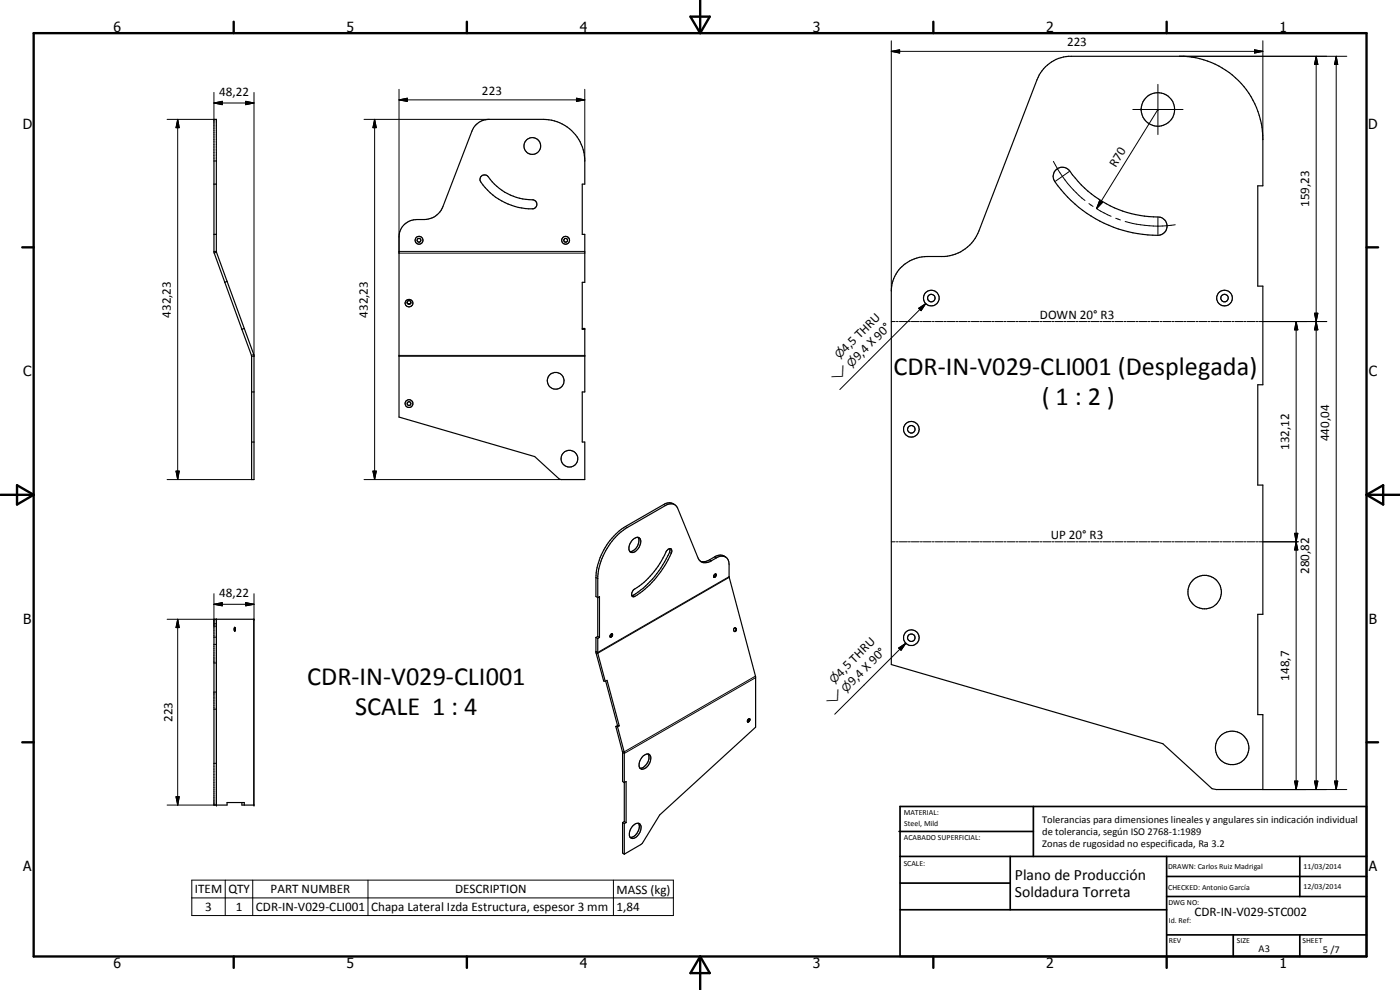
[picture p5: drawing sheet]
<svg xmlns="http://www.w3.org/2000/svg" width="420mm" height="297mm" viewBox="0 0 420 297" stroke-linecap="round" stroke-linejoin="round" font-family="sans-serif">
<g fill="none" stroke="#000" stroke-width=".35">
<path d="M64.2 35.8h.7l.1 39.9 11.2 30.9v37.3h-.7v-37.3l-11.3-30.9zM313.8 20a10.7 10.7 0 0 1 6.9-3.1h34.5a25 25 0 0 1 23.8 25v13.9h-1.5v30.1h1.5v29.5h-1.5v30.1h1.5v38.8h-1.5v30.1h1.5v22.5h-13.9l-1.3-.3-14.8-13.5-81.5-23.7v-112.1a10.6 10.6 0 0 1 10.7-10.3h5.2a12 12 0 0 0 10.4-7.7l17.4-45.4 1.1-2.1zM64.2 55.2h.7M144.3 53a1.45 1.45 0 0 1 2.2 0 16.3 16.3 0 0 0 13.6 6.9 1.39 1.39 0 0 1 1 1.4 1.39 1.39 0 0 1-1 1.4 18.5 18.5 0 0 1-16.1-8.6zM316.9 50.9a2.75 2.75 0 0 1 4.2 .5 32.6 32.6 0 0 0 27.2 13.8 2.77 2.77 0 0 1 1.9 3 2.77 2.77 0 0 1-2.7 2.4 37.4 37.4 0 0 1-31.3-16.8v-1.6zM64.2 70.3h.7M68.1 84.4l-.6 .3M73.3 98.6l-.7 .2M122.2 90.9l.6 .4M122.3 91l.3 .2M123.2 91l-.4 .2M123.3 90.7l-.2-.4-.5-.1-.4 .4 .1 .5"/>
<path d="M123.3 90.7l-.2 .5-.3 .1M123.3 90.7v.2M174.7 98.6h.8v19h-.8v15h.8v11.3l-7.6-.1-7.4-6.8-40.8-11.9v-54.1a5.3 5.3 0 0 1 5.4-5.1h2.2a6 6 0 0 0 5.6-3.9l8.7-22.7a5.5 5.5 0 0 1 5.2-3.5h16.2a12.5 12.5 0 0 1 12.5 12.5v6.9h-.8v15.1h.8v14.4h-.8v14.1h.8M75.5 117.6h.7M75.5 132.6h.7M202.5 151.4a2.65 2.65 0 0 0-3.3 0l-11.5 6.6a19.4 19.4 0 0 0-8.9 15.3v5.7l.6 .3 .5-.3v12.3M202.5 151.4l.9 1 6.1 15a2.49 2.49 0 0 0 4 .9l1.5-.9a2.29 2.29 0 0 1 2.6-.3 2.29 2.29 0 0 1 1.2 2.3v3.7l8 30v15.1l-28.8 26.3-5.2 8.5-5.4 3.3M202.5 151.4l-1.3-.2-1.1 .3-11.9 6.8a19.8 19.8 0 0 0-8.8 14.6v18.1M189.9 162a1.36 1.36 0 0 1 2.2-.3 3.3 3.3 0 0 1-2.6 4.1 1.79 1.79 0 0 1-.3-2.9zM191.5 161.2a3.2 3.2 0 0 1-2.5 4.3M200.1 165.2l.4-.4a.66 .66 0 0 1 .9-.1 .66 .66 0 0 1 .2 .8 27.1 27.1 0 0 1-11.5 13.6 .84 .84 0 0 1-.4-1.4l.2-.5a27 27 0 0 0 10.2-12zM201 164.6l.1 .2a15.7 15.7 0 0 1-3.3 6.4 22 22 0 0 1-8.2 7.5"/>
<path d="M214.8 172.2v.6l-.6 .4M214.8 172.2a.61 .61 0 0 1 0 .7 .61 .61 0 0 1-.6 .3M214.8 172.2l-.6 .4v.6M214.8 172.3l-.5 .9M217.8 167.1a2.66 2.66 0 0 0-3.4 0l-2.3 1.3-.8 .1-1.1-.1M64.9 185.8v55.8M70.4 188.3l.2 .3-.1 .8-.2-.4zM70.4 188.3v1M178.8 191.3l.1 4.6 2.3 8.4 .4 .1M178.8 191.3l.6 .3M179.4 191.6v4.4l2.2 8.4M179.4 191l.5 .3"/>
<path d="M179.4 191l-.6 .3M179.9 191.3l-.5 .3M183.7 190.2v.1M183.7 190.2l.1 .6-.3 .3h-.4M183.7 190.2l-.5 .3-.1 .6M183.7 190.2l-.5 .9M183.7 190.3l-.1 .6-.5 .2M220.3 188.5l.3-.1 .3 .2 .1 .3-.3 .5-.2 .1-.3-.4zM220.8 188.5l.1 .6-.3 .4M181.6 204.4l.6-.3 3.6 13.7M181.8 204.3l3.5 13.4M184.8 218l2 7.6v8.9l.6 .3 .5-.3v12.3"/>
<path d="M184.8 218l.5 .1M185.3 218.1l2.1 7.7v20.7M185.3 217.7l.5 .1M185.3 217.7l-.5 .3M185.8 217.8l-.5 .3M224.4 216.6h.1M224.9 215.6a.7 .7 0 0 1-.5 1M224.9 215.6a.58 .58 0 0 1 0 .7 .58 .58 0 0 1-.5 .3M224.9 215.6a.67 .67 0 0 0-.5 1M224.9 215.6l-.5 1M193.1 226.7a1.21 1.21 0 0 1 1.2-.5 1.21 1.21 0 0 1 1 .8 3.3 3.3 0 0 1-2.8 3.8 1.86 1.86 0 0 1-.3-2.9zM194.5 226.2a3.3 3.3 0 0 1-2.4 4.3"/>
<path d="M72.6 240.8v.8h3.6v-55.8h-12v55.8h3.9v-.8h5.2v.8M186.8 246.8v9.1l.6 .4M186.8 246.8l.6 .3M187.4 247.1v9.2M187.4 246.5l-.6 .3M187.4 246.5l.5 .3M187.9 246.8l-.5 .3M189.9 247.8a1.33 1.33 0 0 1 1.2-.8 1.33 1.33 0 0 1 1.3 .8 3.3 3.3 0 0 1-2.8 3.7 1.61 1.61 0 0 1-.5-2.5zM191.6 247a3.2 3.2 0 0 1-2.5 4.2"/>
<circle cx="347.5" cy="32.8" r="5"/>
<circle cx="159.7" cy="43.8" r="2.52"/>
<circle cx="125.7" cy="72.1" r=".57"/>
<circle cx="125.8" cy="72.1" r="1.18"/>
<circle cx="169.7" cy="72.1" r="1.18"/>
<circle cx="169.8" cy="72.1" r=".57"/>
<circle cx="122.8" cy="91" r="1.15"/>
<circle cx="279.5" cy="89.4" r="1.14"/>
<circle cx="279.5" cy="89.4" r="2.34"/>
<circle cx="367.5" cy="89.4" r="1.14"/>
<circle cx="367.5" cy="89.4" r="2.36"/>
<circle cx="166.8" cy="114.3" r="2.53"/>
<circle cx="122.7" cy="121.1" r=".57"/>
<circle cx="122.7" cy="121.1" r="1.19"/>
<circle cx="170.9" cy="137.6" r="2.52"/>
<circle cx="273.5" cy="128.8" r="1.12"/>
<circle cx="273.5" cy="128.8" r="2.34"/>
<circle cx="361.5" cy="177.6" r="5"/>
<circle cx="273.5" cy="191.3" r="1.11"/>
<circle cx="273.5" cy="191.3" r="2.36"/>
<circle cx="369.8" cy="224.4" r="5"/>
</g>
<g fill="none" stroke="#000" stroke-width=".3">
<path d="M267.5 15.4l2.5-.5v1zM267.5 15.4h111.5M267.5 12.2v75.1M354 16.9h50.2M376.5 14.9l2.5 .5-2.5 .5zM379 12.2v29.7M395 16.9l.5 2.4h-1zM395 16.9v220M401 16.9l.5 2.4h-1zM401 16.9v220M53.3 35.8l.5 2.5h-1zM53.3 35.8v108.1"/>
<path d="M64.2 30.9l2.5-.5v1zM64.2 27.7v8.1h-14M64.2 30.9h12M73.7 30.4l2.5 .5-2.5 .5zM76.2 27.7v79.2h-.7M109.3 35.8h37.5M112.4 35.8l.5 2.5h-1zM112.4 35.8v108.1M119.7 30l2.5-.5v.9zM119.7 26.8v49.1h55.8M119.7 30h55.8M173 29.5l2.5 .5-2.5 .4z"/>
<path d="M175.5 26.8v21.5M340 32.9h15M347.5 32.9h.1M347.5 25.3v15.1M347.5 32.9l-18.4 29.7M64.2 48.3h.7M316.1 48.4l2.7 4.5M318.8 52.9l-2 1.5M318.8 52.9l3.3 4.1 3.5 3.2M320.9 51.5l-2.1 1.4M64.2 75.4h.7M65 75.7l-.7 .2"/>
<path d="M119.7 75.4h55.8M326.8 61.1l1.2 .8M329.3 62.7l4.1 2.2M330 60.2l.9 .5-1.8 1.9zM334.8 65.5l1.4 .5M337.7 66.5a35.7 35.7 0 0 0 15 .9M347.5 65.3v5.1M267.5 96.5h1.2M269 96.5h.6M269.9 96.5h2.4M272.6 96.5h.6M273.5 96.5h2.4"/>
<path d="M275.7 92.5l2.1-1.4-1.4 2.1zM276.2 96.5h.6M277.1 96.5h2.4M277.8 91.1l-25.8 25.8M279.8 96.5h.6M280.7 96.5h2.4M283.4 96.5h.6M284.3 96.5h2.4M287 96.5h.6M287.9 96.5h2.4M290.6 96.5h.6M291.5 96.5h2.4"/>
<path d="M294.2 96.5h.6M295.1 96.5h2.4M297.8 96.5h.6M298.7 96.5h2.4M301.4 96.5h.6M302.3 96.5h2.4M305 96.5h.6M305.8 96.5h2.5M308.6 96.5h.5M309.4 96.5h2.5M312.2 96.5h.5M313 96.5h2.5"/>
<path d="M315.8 96.5h.5M316.6 96.5h2.5M319.4 96.5h.5M320.2 96.5h2.5M322.9 96.5h.6M323.8 96.5h2.5M326.5 96.5h.6M327.4 96.5h2.4M330.1 96.5h.6M331 96.5h2.4M333.7 96.5h.6M334.6 96.5h2.4"/>
<path d="M337.3 96.5h.6M338.2 96.5h2.4M340.9 96.5h.6M341.8 96.5h2.4M344.5 96.5h.6M345.4 96.5h2.4M348.1 96.5h.6M349 96.5h2.4M351.7 96.5h.6M352.6 96.5h2.4M355.3 96.5h.6M356.2 96.5h2.4"/>
<path d="M358.9 96.5h.6M359.8 96.5h2.4M362.5 96.5h.6M363.4 96.5h2.4M366.1 96.5h.6M367 96.5h2.4M369.7 96.5h.6M370.6 96.5h2.4M373.3 96.5h.6M374.2 96.5h2.4M376.9 96.5h.6M377.8 96.5h20.4"/>
<path d="M389 96.5l.5 2.5h-1zM389 96.5v140.4M394.5 94h1l-.5 2.5zM394.5 94l1 5h-1l1-5zM395 96.5l.5 2.5h-1zM76.1 106.3l-.6 .3M119.7 106.9h55.8M119.7 106.6h55.8M50.2 143.9h25.3M52.8 141.4h1l-.5 2.5zM109.3 143.9h59.3M111.9 141.4h1l-.5 2.5z"/>
<path d="M187.7 158l.5 .3M199.2 151.4l.5 .3M64.2 178.1v9.8h.7M76.2 178.1v7.7M178.8 173.3l.6 .3M190 178.6l.5 .3M200.9 165.7l.6 .3M212.9 168l.6 .3M214.4 167.1l.6 .3M216.8 166.6l.5 .3M218.8 173l-39.4 22.7-.6-.2M218.9 173.2l-39.5 22.8-.5-.1"/>
<path d="M267.5 162.6h1.2M269 162.6h.6M269.9 162.6h2.4M272.6 162.6h.6M273.5 162.6h2.4M276.2 162.6h.6M277.1 162.6h2.4M279.8 162.6h.6M280.7 162.6h2.4M283.4 162.6h.6M284.3 162.6h2.4M287 162.6h.6"/>
<path d="M287.9 162.6h2.4M290.6 162.6h.6M291.5 162.6h2.4M294.2 162.6h.6M295.1 162.6h2.4M297.8 162.6h.6M298.7 162.6h2.4M301.4 162.6h.6M302.3 162.6h2.4M305 162.6h.6M305.8 162.6h2.5M308.6 162.6h.5"/>
<path d="M309.4 162.6h2.5M312.2 162.6h.5M313 162.6h2.5M315.8 162.6h.5M316.6 162.6h2.5M319.4 162.6h.5M320.2 162.6h2.5M322.9 162.6h.6M323.8 162.6h2.5M326.5 162.6h.6M327.4 162.6h2.4M330.1 162.6h.6"/>
<path d="M331 162.6h2.4M333.7 162.6h.6M334.6 162.6h2.4M337.3 162.6h.6M338.2 162.6h2.4M340.9 162.6h.6M341.8 162.6h2.4M344.5 162.6h.6M345.4 162.6h2.4M348.1 162.6h.6M349 162.6h2.4M351.7 162.6h.6"/>
<path d="M352.6 162.6h2.4M355.3 162.6h.6M356.2 162.6h2.4M358.9 162.6h.6M359.8 162.6h2.4M362.5 162.6h.6M363.4 162.6h2.4M366.1 162.6h.6M367 162.6h2.4M369.7 162.6h.6M370.6 162.6h2.4M373.3 162.6h.6"/>
<path d="M374.2 162.6h2.4M376.9 162.6h.6M377.8 162.6h11.8M388.5 160h1l-.5 2.6zM389 162.6l.5 2.4h-1zM50.2 185.8h14.8v55.8h-14.8M53.3 185.8l.5 2.5h-1zM53.3 185.8v55.8M64.2 181.3l2.5-.5v1zM64.2 187.2h.7M64.2 193.3h.7M64.2 198.9h.7"/>
<path d="M64.2 191.2h.7M64.2 181.3h12M73.7 180.8l2.5 .5-2.5 .5zM76.1 185.8v55.8M269.7 194.4l2.2-1.4-1.5 2.1zM271.9 193l-21.4 21.3M64.2 212.8h.7M64.2 207.6h.7M226.7 202.9l-39.4 22.7h-.5M226.8 203.3l-39.4 22.8-.6-.3M52.8 239.1h1l-.5 2.5zM64.2 229h.7"/>
<path d="M379 236.9h25.2M388.5 234.4h1l-.5 2.5zM394.5 234.4h1l-.5 2.5zM400.5 234.4h1l-.5 2.5zM57.6 264.1h144.5v10.6h-144.5zM57.6 269.4h144.5M67.6 264.1v10.6M75.8 264.1v10.6M110.4 264.1v10.6M184.1 264.1v10.6"/>
</g>
<g fill="#000">
<circle cx="65" cy="185.8" r=".18"/>
<circle cx="76.2" cy="185.8" r=".18"/>
<circle cx="65" cy="241.6" r=".18"/>
<circle cx="76.2" cy="241.6" r=".18"/>
</g>
<g fill="none" stroke="#000" stroke-width=".71">
<path d="M10.1 9.9h400v277.1h-400zM70.1 6.5v3.4M140.1 6.5v3.4M207.2 5h5.8l-2.9 4.9zM210.1 0v9.9M280.1 6.5v3.4M350.1 6.5v3.4M6.7 74.2h3.4M410.1 74.2h3.5M.1 148.5h10M5.1 145.6l5 2.9-5 2.9zM410.1 148.5h10"/>
<path d="M410.1 148.5l5-2.9v5.8zM6.7 222.7h3.4M410.1 222.7h3.5M70.1 287v3.4M140.1 287v3.4M210.1 287v10M210.1 287l2.9 5h-5.8zM280.1 287v3.4M350.1 287v3.4"/>
</g>
<g fill="none" stroke="#000" stroke-width=".51">
<path d="M269.8 249.5h40.3M270.1 242h140v45h-140zM270.1 257h140M303.2 257v16M310.1 242v15M350.1 257v30M390.1 257v12M270.1 265h33.1M270.1 273h80M350.1 269h60M350.1 263h60M350.1 280.5h60"/>
<path d="M370.1 280.5v6.5M390.1 280.5v6.5"/>
</g>
<g fill="#000">
<path d="M267.5 15.4l2.5-.5v1zM376.5 14.9l2.5 .5-2.5 .5zM395 16.9l.5 2.4h-1zM401 16.9l.5 2.4h-1zM53.3 35.8l.5 2.5h-1zM64.2 30.9l2.5-.5v1zM73.7 30.4l2.5 .5-2.5 .5zM112.4 35.8l.5 2.5h-1zM119.7 30l2.5-.5v.9zM173 29.5l2.5 .5-2.5 .4zM330 60.2l.9 .5-1.8 1.9zM275.7 92.5l2.1-1.4-1.4 2.1z"/>
<path d="M389 96.5l.5 2.5h-1zM394.5 94h1l-.5 2.5zM395 96.5l.5 2.5h-1zM52.8 141.4h1l-.5 2.5zM111.9 141.4h1l-.5 2.5zM388.5 160h1l-.5 2.6zM389 162.6l.5 2.4h-1zM53.3 185.8l.5 2.5h-1zM64.2 181.3l2.5-.5v1zM73.7 180.8l2.5 .5-2.5 .5zM269.7 194.4l2.2-1.4-1.5 2.1zM52.8 239.1h1l-.5 2.5z"/>
<path d="M388.5 234.4h1l-.5 2.5zM394.5 234.4h1l-.5 2.5zM400.5 234.4h1l-.5 2.5z"/>
</g>
<g font-size="7.9">
<text x="268.1" y="112.4">CDR-IN-V029-CLI001 (Desplegada)</text>
<text x="312.6" y="121.4">( 1 : 2 )</text>
<text x="92.2" y="205.6">CDR-IN-V029-CLI001</text>
<text x="106.6" y="214.6">SCALE 1 : 4</text>
</g>
<g font-size="4.7">
<text x="304.6" y="263.9">Plano de Producción</text>
<text x="304.6" y="269.3">Soldadura Torreta</text>
</g>
<g font-size="4.2">
<text x="34" y="9.6">6</text>
<text x="104" y="9.6">5</text>
<text x="174" y="9.6">4</text>
<text x="244" y="9.6">3</text>
<text x="314" y="9.6">2</text>
<text x="384" y="9.6">1</text>
<text x="6.8" y="38.7">D</text>
<text x="410.6" y="38.7">D</text>
<text x="7" y="112.9">C</text>
<text x="410.8" y="112.9">C</text>
<text x="7" y="187.1">B</text>
<text x="410.8" y="187.1">B</text>
<text x="7" y="261.4">A</text>
<text x="410.8" y="261.4">A</text>
<text x="34" y="290.4">6</text>
<text x="104" y="290.4">5</text>
<text x="174" y="290.4">4</text>
<text x="244" y="290.4">3</text>
<text x="314" y="290.4">2</text>
<text x="384" y="290.4">1</text>
</g>
<g font-size="3.9">
<text x="320.2" y="13.9">223</text>
<text x="65.8" y="28.9">48,22</text>
<text x="144.6" y="28.4">223</text>
<text x="334.8" y="50.4" transform="rotate(-58 334.8 50.4)">R70</text>
<text x="392.9" y="62.2" transform="rotate(-90 392.9 62.2)">159,23</text>
<text x="51.3" y="95.3" transform="rotate(-90 51.3 95.3)">432,23</text>
<text x="110.4" y="95.3" transform="rotate(-90 110.4 95.3)">432,23</text>
<text x="312.1" y="95.7">DOWN 20° R3</text>
<text x="253.9" y="105.8" transform="rotate(-45 253.9 105.8)">4,5 THRU</text>
<text x="257.5" y="108.4" transform="rotate(-45 257.5 108.4)">9,4 X 90°</text>
<text x="386.9" y="135" transform="rotate(-90 386.9 135)">132,12</text>
<text x="398.9" y="132.4" transform="rotate(-90 398.9 132.4)">440,04</text>
<text x="315.3" y="161.8">UP 20° R3</text>
<text x="392.9" y="172.2" transform="rotate(-90 392.9 172.2)">280,82</text>
<text x="65.8" y="179.2">48,22</text>
<text x="252.3" y="203.3" transform="rotate(-45 252.3 203.3)">4,5 THRU</text>
<text x="256" y="205.8" transform="rotate(-45 256 205.8)">9,4 X 90°</text>
<text x="386.9" y="204.2" transform="rotate(-90 386.9 204.2)">148,7</text>
<text x="51.8" y="216.7" transform="rotate(-90 51.8 216.7)">223</text>
<text x="58.5" y="268">ITEM</text>
<text x="68.5" y="268">QTY</text>
<text x="81.2" y="268">PART NUMBER</text>
<text x="136.6" y="268">DESCRIPTION</text>
<text x="185" y="268.1">MASS (kg)</text>
<text x="61.6" y="273.3">3</text>
<text x="70.8" y="273.3">1</text>
<text x="76.8" y="273.3">CDR-IN-V029-CLI001</text>
<text x="111.4" y="273.4">Chapa Lateral Izda Estructura, espesor 3 mm</text>
<text x="185" y="273.3">1,84</text>
<text x="358.5" y="275">CDR-IN-V029-STC002</text>
</g>
<g font-size="3.3">
<text x="251.9" y="107.8" transform="rotate(-45 251.9 107.8)">n</text>
<text x="255.6" y="110.4" transform="rotate(-45 255.6 110.4)">n</text>
<text x="251.1" y="114.9" transform="rotate(-45 251.1 114.9)">w</text>
<text x="250.4" y="205.3" transform="rotate(-45 250.4 205.3)">n</text>
<text x="254" y="207.8" transform="rotate(-45 254 207.8)">n</text>
<text x="249.5" y="212.3" transform="rotate(-45 249.5 212.3)">w</text>
</g>
<g font-size="3.1">
<text x="312.7" y="246.8">Tolerancias para dimensiones lineales y angulares sin indicación individual</text>
<text x="312.7" y="250.4">de tolerancia, según ISO 2768-1:1989</text>
<text x="312.7" y="254">Zonas de rugosidad no especificada, Ra 3.2</text>
<text x="377.7" y="285.6">A3</text>
<text x="397" y="285.9">5 /7</text>
</g>
<g font-size="2.4">
<text x="271.2" y="244.4">MATERIAL:</text>
<text x="271.3" y="252">ACABADO SUPERFICIAL:</text>
<text x="271.4" y="247.9">Steel, Mild</text>
<text x="271.2" y="259.7">SCALE:</text>
<text x="350.6" y="260.8">DRAWN: Carlos Ruiz Madrigal</text>
<text x="391.2" y="260.6">11/03/2014</text>
<text x="350.6" y="267.1">CHECKED: Antonio García</text>
<text x="391.2" y="266.7">12/03/2014</text>
<text x="350.6" y="271.4">DWG NO:</text>
<text x="350.8" y="276.9">Id. Ref:</text>
<text x="350.8" y="282.8">REV</text>
<text x="371.2" y="282.9">SIZE</text>
<text x="390.9" y="282.9">SHEET</text>
</g>
</svg>
